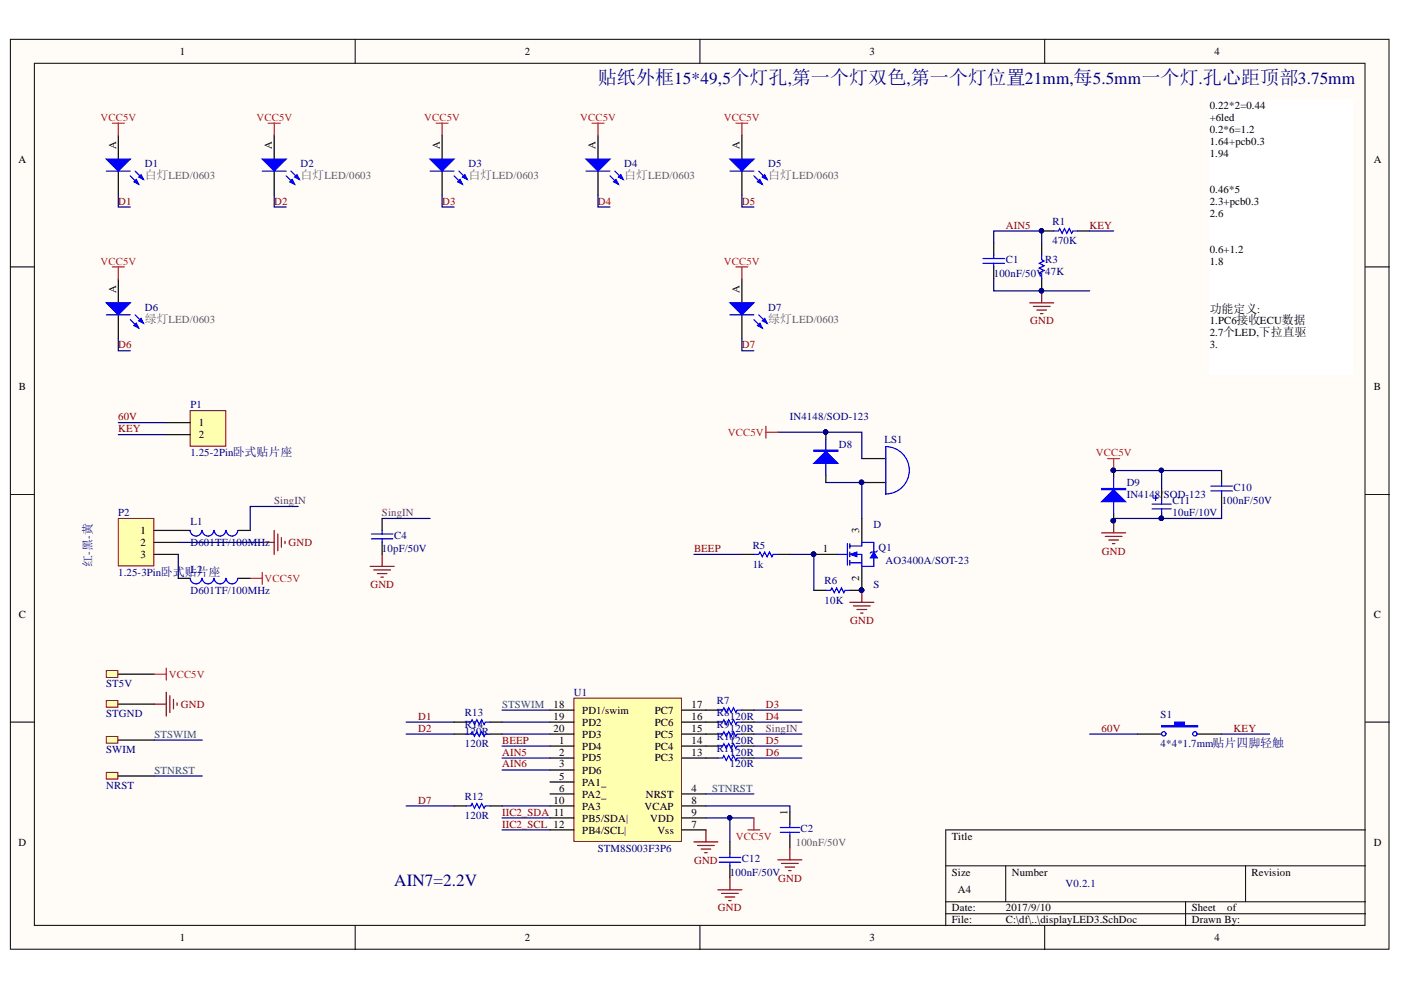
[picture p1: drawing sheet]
<svg xmlns="http://www.w3.org/2000/svg" width="297mm" height="210mm" viewBox="0 0 297 210" stroke-linecap="round" stroke-linejoin="round" font-family="sans-serif">
<g fill="#fffcf8" stroke="#000" stroke-width=".21">
<path d="M2.2 8.3h292.3v193h-292.3z"/>
<path d="M7.3 13.4h282.1v182.8h-282.1z"/>
</g>
<g fill="none" stroke="#000" stroke-width=".21">
<path d="M75.3 8.3v5.1M148.4 8.3v5.1M221.5 8.3v5.1M2.2 56.6h5.1M289.5 56.6h5.1M2.2 104.8h5.1M289.5 104.8h5.1M2.2 153.1h5.1M289.5 153.1h5.1M289.5 176h-89v20.3M75.3 196.3v5.1M148.4 196.3v5.1"/>
<path d="M200.5 183.6h89M200.5 191.2h89M200.5 193.7h89M213.2 183.6v7.6M221.5 196.3v5.1M251.4 191.2v5.1M264.1 183.6v7.6"/>
</g>
<path d="M55.6 115h2.5M58.1 112.5v5M58.9 113.2v3.6M59.7 114v2M60.4 114.8v.5" fill="none" stroke="#800000" stroke-width=".25"/>
<path d="M53.1 122.6h2.5M55.6 121.4v2.5" fill="none" stroke="#ee0e22" stroke-width=".25"/>
<path d="M25.1 92.1h10.2M25.1 89.6h10.2M37.8 115h17.8M63.2 107.4h-10.1v5.1" fill="none" stroke="#000080" stroke-width=".25"/>
<path d="M241.2 155.6h5.1M253.9 155.6h5.1" fill="none" stroke="#000" stroke-width=".25"/>
<path d="M246.3 153.9h2.8v-.8h2v.8h2.8v.2h-7.6z" fill-rule="evenodd" fill="#00f"/>
<g fill="none" stroke="#00f" stroke-width=".25">
<path d="M246.3 153.9h2.8v-.8h2v.8h2.8v.2h-7.6z"/>
<circle cx="246.7" cy="155.6" r=".46"/>
<circle cx="253.3" cy="155.6" r=".46"/>
</g>
<path d="M231 155.6h10.2M259 155.6h10.2M106.4 173.4h10.2M106.4 176h10.2" fill="none" stroke="#000080" stroke-width=".25"/>
<path d="M256.4 21h30.5v58.3h-30.5z" fill="#fff" stroke="#fff" stroke-width=".21"/>
<path d="M121.7 148h22.8v30.4h-22.8z" fill="#ffffb0" stroke="#800000" stroke-width=".21"/>
<g fill="none" stroke="#000" stroke-width=".25">
<path d="M25.1 156.9h7.6M116.6 158.2h5.1M116.6 150.6h5.1M116.6 153.1h5.1M116.6 155.6h5.1M144.6 158.2h5.1M144.6 150.6h5.1M144.6 153.1h5.1M144.6 155.6h5.1M116.6 160.7h5.1M116.6 176h5.1M116.6 168.3h5.1"/>
<path d="M116.6 170.9h5.1M116.6 173.4h5.1M116.6 163.3h5.1M116.6 165.8h5.1M144.6 160.7h5.1M144.6 176h5.1M144.6 168.3h5.1M144.6 170.9h5.1M144.6 173.4h5.1"/>
</g>
<path d="M86.1 153.1h10.2M106.4 150.6h10.2M106.4 158.2h10.2M159.8 150.6h10.2M159.8 153.1h10.2M159.8 158.2h10.2M106.4 170.9h10.2M149.7 173.4h10.1M149.7 168.3h10.1M159.8 160.7h10.2" fill="none" stroke="#000080" stroke-width=".25"/>
<circle cx="154.7" cy="173.4" r=".46" fill="#000080" stroke="#000080" stroke-width=".21"/>
<path d="M147.1 178.5h5.1M147.9 179.3h3.5M149.7 176v2.5M148.7 180h2M149.4 180.8h.5" fill="none" stroke="#800000" stroke-width=".25"/>
<path d="M22.5 156.1h2.5v1.5h-2.5z" fill="#ffffb0" stroke="#800000" stroke-width=".21"/>
<path d="M25.1 164.5h7.6" fill="none" stroke="#000" stroke-width=".25"/>
<path d="M22.5 163.8h2.5v1.4h-2.5z" fill="#ffffb0" stroke="#800000" stroke-width=".21"/>
<path d="M32.7 156.9h10.2M32.7 164.5h10.2M149.7 170.9h17.8v1.2" fill="none" stroke="#000080" stroke-width=".25"/>
<path d="M25.1 149.3h7.6M167.5 172.1v2.6M167.5 177.2v2.6" fill="none" stroke="#000" stroke-width=".25"/>
<path d="M165.4 176.5h4.1M165.4 175.5h4.1M167.5 174.7v.8M167.5 176.5v.7" fill="none" stroke="#00f" stroke-width=".25"/>
<path d="M22.5 148.5h2.5v1.5h-2.5z" fill="#ffffb0" stroke="#800000" stroke-width=".21"/>
<path d="M25.1 142.9h7.6" fill="none" stroke="#000" stroke-width=".25"/>
<path d="M22.5 142.2h2.5v1.4h-2.5z" fill="#ffffb0" stroke="#800000" stroke-width=".21"/>
<path d="M32.7 149.3h2.6M35.3 146.8v5M36 147.5v3.6M36.8 148.3v2M37.5 149v.5M167.5 179.8v2.5M164.9 182.3h5.1M165.7 183.1h3.5M166.4 183.8h2.1M167.2 184.6h.5" fill="none" stroke="#800000" stroke-width=".25"/>
<path d="M25.1 28.7v5M25.1 36.3v5.1" fill="none" stroke="#000" stroke-width=".25"/>
<path d="M22.5 33.7h5.1l-2.5 2.6z" fill="#00f"/>
<path d="M22.5 33.7h5.1l-2.5 2.6zM27.6 37.3l1.8 1.8M28.6 36.3l1.8 1.8" fill="none" stroke="#00f" stroke-width=".25"/>
<path d="M28.4 38.6l.5-.5 .5 1z" fill="#00f"/>
<path d="M28.4 38.6l.5-.5 .5 1z" fill="none" stroke="#00f" stroke-width=".25"/>
<path d="M29.4 37.5l.5-.5 .5 1.1z" fill="#00f"/>
<path d="M22.5 36.3h5.1M29.4 37.5l.5-.5 .5 1.1z" fill="none" stroke="#00f" stroke-width=".25"/>
<path d="M58.1 28.7v5M58.1 36.3v5.1" fill="none" stroke="#000" stroke-width=".25"/>
<path d="M55.6 33.7h5.1l-2.6 2.6z" fill="#00f"/>
<path d="M55.6 33.7h5.1l-2.6 2.6zM60.7 37.3l1.8 1.8M61.7 36.3l1.8 1.8" fill="none" stroke="#00f" stroke-width=".25"/>
<path d="M61.4 38.6l.6-.5 .5 1z" fill="#00f"/>
<path d="M61.4 38.6l.6-.5 .5 1z" fill="none" stroke="#00f" stroke-width=".25"/>
<path d="M62.5 37.5l.5-.5 .5 1.1z" fill="#00f"/>
<path d="M55.6 36.3h5.1M62.5 37.5l.5-.5 .5 1.1z" fill="none" stroke="#00f" stroke-width=".25"/>
<path d="M25.1 59.1v5.1M25.1 66.8v5" fill="none" stroke="#000" stroke-width=".25"/>
<path d="M22.5 64.2h5.1l-2.5 2.6z" fill="#00f"/>
<path d="M22.5 64.2h5.1l-2.5 2.6zM27.6 67.8l1.8 1.7M28.6 66.8l1.8 1.7" fill="none" stroke="#00f" stroke-width=".25"/>
<path d="M28.4 69l.5-.5 .5 1z" fill="#00f"/>
<path d="M28.4 69l.5-.5 .5 1z" fill="none" stroke="#00f" stroke-width=".25"/>
<path d="M29.4 68l.5-.5 .5 1z" fill="#00f"/>
<path d="M22.5 66.8h5.1M29.4 68l.5-.5 .5 1z" fill="none" stroke="#00f" stroke-width=".25"/>
<path d="M157.3 59.1v5.1M157.3 66.8v5" fill="none" stroke="#000" stroke-width=".25"/>
<path d="M154.8 64.2h5l-2.5 2.6z" fill="#00f"/>
<path d="M154.8 64.2h5l-2.5 2.6zM159.8 67.8l1.8 1.7M160.9 66.8l1.7 1.7" fill="none" stroke="#00f" stroke-width=".25"/>
<path d="M160.6 69l.5-.5 .5 1z" fill="#00f"/>
<path d="M160.6 69l.5-.5 .5 1z" fill="none" stroke="#00f" stroke-width=".25"/>
<path d="M161.6 68l.5-.5 .5 1z" fill="#00f"/>
<path d="M154.8 66.8h5M161.6 68l.5-.5 .5 1z" fill="none" stroke="#00f" stroke-width=".25"/>
<path d="M93.7 28.7v5M93.7 36.3v5.1" fill="none" stroke="#000" stroke-width=".25"/>
<path d="M91.2 33.7h5.1l-2.6 2.6z" fill="#00f"/>
<path d="M91.2 33.7h5.1l-2.6 2.6zM96.3 37.3l1.8 1.8M97.3 36.3l1.8 1.8" fill="none" stroke="#00f" stroke-width=".25"/>
<path d="M97 38.6l.5-.5 .6 1z" fill="#00f"/>
<path d="M97 38.6l.5-.5 .6 1z" fill="none" stroke="#00f" stroke-width=".25"/>
<path d="M98.1 37.5l.5-.5 .5 1.1z" fill="#00f"/>
<path d="M91.2 36.3h5.1M98.1 37.5l.5-.5 .5 1.1z" fill="none" stroke="#00f" stroke-width=".25"/>
<path d="M126.8 28.7v5M126.8 36.3v5.1" fill="none" stroke="#000" stroke-width=".25"/>
<path d="M124.2 33.7h5.1l-2.5 2.6z" fill="#00f"/>
<path d="M124.2 33.7h5.1l-2.5 2.6zM129.3 37.3l1.8 1.8M130.3 36.3l1.8 1.8" fill="none" stroke="#00f" stroke-width=".25"/>
<path d="M130.1 38.6l.5-.5 .5 1z" fill="#00f"/>
<path d="M130.1 38.6l.5-.5 .5 1z" fill="none" stroke="#00f" stroke-width=".25"/>
<path d="M131.1 37.5l.5-.5 .5 1.1z" fill="#00f"/>
<path d="M124.2 36.3h5.1M131.1 37.5l.5-.5 .5 1.1z" fill="none" stroke="#00f" stroke-width=".25"/>
<path d="M157.3 28.7v5M157.3 36.3v5.1" fill="none" stroke="#000" stroke-width=".25"/>
<path d="M154.8 33.7h5l-2.5 2.6z" fill="#00f"/>
<path d="M154.8 33.7h5l-2.5 2.6zM159.8 37.3l1.8 1.8M160.9 36.3l1.7 1.8" fill="none" stroke="#00f" stroke-width=".25"/>
<path d="M160.6 38.6l.5-.5 .5 1z" fill="#00f"/>
<path d="M160.6 38.6l.5-.5 .5 1z" fill="none" stroke="#00f" stroke-width=".25"/>
<path d="M161.6 37.5l.5-.5 .5 1.1z" fill="#00f"/>
<g fill="none" stroke="#00f" stroke-width=".25">
<path d="M154.8 36.3h5M161.6 37.5l.5-.5 .5 1.1zM42.8 112.5a1.23 1.23 0 0 1-1.3 1.2 1.23 1.23 0 0 1-1.2-1.2M45.3 112.5a1.22 1.22 0 0 1-1.2 1.2 1.22 1.22 0 0 1-1.2-1.2M47.9 112.5a1.22 1.22 0 0 1-1.3 1.2 1.22 1.22 0 0 1-1.2-1.2M50.4 112.5a1.22 1.22 0 0 1-1.2 1.2 1.22 1.22 0 0 1-1.2-1.2M78.7 113.2h4.6M78.7 114.2h4.6M81 112.5v.7M81 114.2v.8M233.6 103.6h5.1v.2h-5.1zM233.6 103.7h5.1"/>
<path d="M236.1 101.3v7.6M152.2 158.2h1l.3-.5 .5 1 .5-1 .5 1 .5-1 .5 1 .3-.5h1M152.2 153.1h1l.3-.5 .5 1 .5-1 .5 1 .5-1 .5 1 .3-.5h1M152.2 150.6h1l.3-.5 .5 1 .5-1 .5 1 .5-1 .5 1 .3-.5h1M152.2 155.6h1l.3-.5 .5 1 .5-1 .5 1 .5-1 .5 1 .3-.5h1M98.8 170.9h1l.3-.5 .5 1 .5-1 .5 1 .5-1 .5 1 .3-.5h1M152.2 160.7h1l.3-.5 .5 1 .5-1 .5 1 .5-1 .5 1 .3-.5h1"/>
</g>
<g fill="none" stroke="#000080" stroke-width=".25">
<path d="M25.1 41.4v2.5h2.5M58.1 41.4v2.5h2.6M93.7 41.4v2.5h2.6M126.8 41.4v2.5h2.5M157.3 41.4v2.5h2.5M25.1 71.8v2.6h2.5M157.3 71.8v2.6h2.5M81 109.9h10.2M86.1 155.6h10.2M159.8 155.6h10.2M86.1 170.9h10.2M106.4 160.7h10.2"/>
<path d="M106.4 163.3h10.2"/>
</g>
<g fill="none" stroke="#000" stroke-width=".25">
<path d="M236.1 99.8v1.5M37.8 112.5h2.5M50.5 112.5h2.6M81 109.9v2.6M81 115v2.5M236.1 108.9v1.5M149.7 158.2h2.5M149.7 153.1h2.5M149.7 150.6h2.5M149.7 155.6h2.5M157.3 158.2h2.5M157.3 153.1h2.5"/>
<path d="M157.3 150.6h2.5M157.3 155.6h2.5M96.3 170.9h2.5M103.9 170.9h2.5M149.7 160.7h2.5M157.3 160.7h2.5"/>
</g>
<path d="M81 117.5v2.6M78.5 120.1h5.1M79.2 120.8h3.6M80 121.6h2M80.8 122.4h.5" fill="none" stroke="#800000" stroke-width=".25"/>
<g fill="#000080" stroke="#000080" stroke-width=".21">
<circle cx="236.1" cy="110.4" r=".46"/>
<circle cx="236.1" cy="99.7" r=".46"/>
</g>
<path d="M233.6 106.4l2.5-2.6 2.6 2.6z" fill="#00f"/>
<g fill="none" stroke="#00f" stroke-width=".25">
<path d="M159.8 117.5h1.1l.2-.5 .5 1.1 .5-1.1 .5 1.1 .5-1.1 .6 1.1 .2-.6h1M177.6 117.5h2.1M179.7 115.3v4.5M180.2 115.8h2.5M180.2 117.5h2.5v2.6M180.2 119.3h2.5M180.2 115.3v1M180.2 117v1.1M180.2 118.8v1M233.6 106.4l2.5-2.6 2.6 2.6zM42.8 122.6a1.23 1.23 0 0 1-1.3 1.2 1.23 1.23 0 0 1-1.2-1.2M45.3 122.6a1.22 1.22 0 0 1-1.2 1.2 1.22 1.22 0 0 1-1.2-1.2"/>
<path d="M47.9 122.6a1.22 1.22 0 0 1-1.3 1.2 1.22 1.22 0 0 1-1.2-1.2M50.4 122.6a1.22 1.22 0 0 1-1.2 1.2 1.22 1.22 0 0 1-1.2-1.2"/>
</g>
<g fill="#000080" stroke="#000080" stroke-width=".21">
<circle cx="236.1" cy="110.4" r=".46"/>
<circle cx="236.1" cy="99.7" r=".46"/>
<circle cx="172.5" cy="117.5" r=".47"/>
<circle cx="182.7" cy="125.1" r=".47"/>
</g>
<path d="M233.6 113h5.1M234.3 113.7h3.6M235.1 114.5h2M235.9 115.3h.5M236.1 110.4v2.6" fill="none" stroke="#800000" stroke-width=".25"/>
<g fill="none" stroke="#ee0e22" stroke-width=".25">
<path d="M23.8 26.1h2.6M25.1 26.1v2.6M56.9 26.1h2.5M58.1 26.1v2.6M92.5 26.1h2.5M93.7 26.1v2.6M125.5 26.1h2.6M126.8 26.1v2.6M156 26.1h2.6M157.3 26.1v2.6M23.8 56.6h2.6M25.1 56.6v2.5"/>
<path d="M156 56.6h2.6M157.3 56.6v2.5M234.8 97.2h2.6M236.1 97.2v2.6"/>
</g>
<path d="M157.3 117.5h2.5M164.9 117.5h2.6M172.6 117.5h5M182.7 109.9v5.1M37.8 122.6h2.5M50.5 122.6h2.6M182.7 120.1v5.1" fill="none" stroke="#000" stroke-width=".25"/>
<path d="M37.8 117.5v5.1" fill="none" stroke="#000080" stroke-width=".25"/>
<path d="M180.2 117.5l1.5-.5v1.1z" fill="#00f"/>
<path d="M180.2 117.5l1.5-.5v1.1z" fill="none" stroke="#00f" stroke-width=".21"/>
<path d="M182.7 115.8v-.8h2.6v2M185.3 118.3v1.8h-2.6" fill="none" stroke="#00f" stroke-width=".25"/>
<path d="M185.3 117l.7 1.3h-1.5z" fill="#00f"/>
<path d="M185.3 117l.7 1.3h-1.5z" fill="none" stroke="#00f" stroke-width=".21"/>
<path d="M172.6 95.4h5v.3h-5zM172.6 95.6h5M175.1 93.2v7.6M186 116.8l-.2 .2h-1l-.3 .3M187.8 104.7a5 5 0 0 0 5-5 5 5 0 0 0-5-5v10.1M175.1 125.2h1l.3-.5 .5 1 .5-1 .5 1 .5-1 .5 1 .3-.5h1" fill="none" stroke="#00f" stroke-width=".25"/>
<g fill="#000080" stroke="#000080" stroke-width=".21">
<circle cx="172.5" cy="117.5" r=".47"/>
<circle cx="182.7" cy="125.1" r=".47"/>
<circle cx="182.7" cy="102.3" r=".47"/>
<circle cx="175" cy="91.6" r=".46"/>
</g>
<path d="M175.1 91.6v1.6M182.7 97.2h5.1M175.1 100.8v1.5M182.7 102.3h5.1M172.6 125.2h2.5M180.2 125.2h2.5" fill="none" stroke="#000" stroke-width=".25"/>
<path d="M180.2 127.7h5.1M180.9 128.5h3.6M181.7 129.2h2M182.5 130h.5M182.7 125.2v2.5" fill="none" stroke="#800000" stroke-width=".25"/>
<path d="M172.6 98.2l2.5-2.5 2.5 2.5z" fill="#00f"/>
<g fill="none" stroke="#00f" stroke-width=".25">
<path d="M208.4 54.8h4.6M208.4 55.8h4.6M210.7 54.1v.7M210.7 55.8v.8M220.9 54.1v1l.5 .2-1 .5 1 .5-1 .5 1 .6-1 .5 .5 .2v1M223.4 49h1l.3-.5 .5 1 .5-1 .5 1 .5-1 .5 1 .3-.5h1M172.6 98.2l2.5-2.5 2.5 2.5zM244.3 106.9h4M244.3 107.9h4M244.5 105.6h1M245 105.1v1M246.3 106.1v.8"/>
<path d="M246.3 107.9v.8M256.7 103.1h4.6M256.7 104.1h4.6M259 102.3v.8M259 104.1v.7M98.8 153.1h1l.3-.5 .5 1 .5-1 .5 1 .5-1 .5 1 .3-.5h1M98.8 155.6h1l.3-.5 .5 1 .5-1 .5 1 .5-1 .5 1 .3-.5h1M152.5 181.8h4.5M152.5 182.8h4.5M154.8 181v.8M154.8 182.8v.8"/>
</g>
<g fill="#000080" stroke="#000080" stroke-width=".21">
<circle cx="175" cy="91.6" r=".46"/>
<circle cx="172.5" cy="117.5" r=".47"/>
<circle cx="182.7" cy="102.3" r=".47"/>
<circle cx="246.2" cy="109.9" r=".47"/>
<circle cx="246.2" cy="99.7" r=".46"/>
<circle cx="236.1" cy="99.7" r=".46"/>
<circle cx="236.1" cy="110.4" r=".46"/>
<circle cx="154.7" cy="173.4" r=".46"/>
<circle cx="220.8" cy="48.9" r=".46"/>
<circle cx="220.8" cy="61.6" r=".46"/>
</g>
<g fill="none" stroke="#000080" stroke-width=".25">
<path d="M210.7 59.1v2.6h20.3M210.7 51.5v-2.5h10.2v2.5M231 49h5.1M164.9 91.6h17.8v5.6M236.1 99.8h10.2v3.8M246.3 99.8h12.7M147.1 117.5h10.2M167.5 117.5h5.1v7.7M175.1 102.3h7.6v7.6M259 107.4v2.5h-22.9v.5M106.4 153.1h10.2M106.4 155.6h10.2"/>
<path d="M154.8 173.4v5.1"/>
</g>
<g fill="none" stroke="#000" stroke-width=".25">
<path d="M210.7 51.5v2.6M210.7 56.6v2.5M220.9 49h2.5M220.9 51.5v2.6M220.9 59.1v2.6M228.5 49h2.5M259 99.8v2.5M246.3 103.6v2.5M246.3 108.7v1.2M259 104.8v2.6M96.3 153.1h2.5M96.3 155.6h2.5"/>
<path d="M103.9 153.1h2.5M103.9 155.6h2.5M154.8 178.5v2.5M154.8 183.6v2.5"/>
</g>
<path d="M162.4 90.4v2.5M162.4 91.6h2.5" fill="none" stroke="#ee0e22" stroke-width=".25"/>
<path d="M218.3 64.2h5.1M219.1 65h3.5M219.8 65.7h2.1M220.6 66.5h.5M220.9 61.7v2.5M152.2 188.7h5.1M153 189.4h3.5M153.7 190.2h2.1M154.5 190.9h.5M154.8 186.1v2.6" fill="none" stroke="#800000" stroke-width=".25"/>
<path d="M25.1 109.9h7.5v10.1h-7.5z" fill="#ffffb0" stroke="#800000" stroke-width=".21"/>
<path d="M32.7 112.5h5.1M32.7 115h5.1M32.7 117.5h5.1" fill="none" stroke="#000" stroke-width=".25"/>
<path d="M40.3 87.1h7.6v7.5h-7.6z" fill="#ffffb0" stroke="#800000" stroke-width=".21"/>
<path d="M35.3 89.6h5M35.3 92.1h5" fill="none" stroke="#000" stroke-width=".25"/>
<path d="M32.7 142.9h2.6M35.3 141.7v2.5M158.6 176h2.5M159.8 173.4v2.6" fill="none" stroke="#ee0e22" stroke-width=".25"/>
<text font-size="4.1" fill="#000080" x="126.8" y="17.7">贴纸外框15*49,5个灯孔,第一个灯双色,第一个灯位置21mm,每5.5mm一个灯.孔心距顶部3.75mm</text>
<text font-size="3.6" fill="#000080" x="83.6" y="187.8">AIN7=2.2V</text>
<g font-size="2.5" fill="#5d5b60">
<text x="30.7" y="38">白灯LED/0603</text>
<text x="63.7" y="38">白灯LED/0603</text>
<text x="99.3" y="38">白灯LED/0603</text>
<text x="132.3" y="38">白灯LED/0603</text>
<text x="162.9" y="38">白灯LED/0603</text>
<text x="30.7" y="68.5">绿灯LED/0603</text>
<text x="162.9" y="68.5">绿灯LED/0603</text>
</g>
<text font-size="2.5" x="256.5" y="66.3">功能定义:</text>
<text font-size="2.5" fill="#000080" x="19.5" y="120.1" transform="rotate(-90 19.5 120.1)">红-黑-黄</text>
<g font-size="2.3">
<text x="38.2" y="11.7">1</text>
<text x="111.3" y="11.7">2</text>
<text x="184.4" y="11.7">3</text>
<text x="257.5" y="11.7">4</text>
<text x="256.5" y="23.1">0.22*2=0.44</text>
<text x="256.5" y="25.6">+6led</text>
<text x="256.5" y="28.1">0.2*6=1.2</text>
<text x="3.9" y="34.5">A</text>
<text x="24.6" y="31.7" transform="rotate(-90 24.6 31.7)">A</text>
<text x="57.6" y="31.7" transform="rotate(-90 57.6 31.7)">A</text>
<text x="93.3" y="31.7" transform="rotate(-90 93.3 31.7)">A</text>
<text x="126.3" y="31.7" transform="rotate(-90 126.3 31.7)">A</text>
<text x="156.8" y="31.7" transform="rotate(-90 156.8 31.7)">A</text>
<text x="256.5" y="30.7">1.64+pcb0.3</text>
<text x="256.5" y="33.2">1.94</text>
<text x="291.3" y="34.5">A</text>
<text x="256.5" y="40.8">0.46*5</text>
<text x="256.5" y="43.4">2.3+pcb0.3</text>
<text x="256.5" y="46">2.6</text>
<text x="256.5" y="53.6">0.6+1.2</text>
<text x="256.5" y="56.1">1.8</text>
<text x="24.6" y="62.2" transform="rotate(-90 24.6 62.2)">A</text>
<text x="156.8" y="62.2" transform="rotate(-90 156.8 62.2)">A</text>
<text x="256.5" y="68.8">1.PC6接收ECU数据</text>
<text x="256.5" y="71.3">2.7个LED,下拉直驱</text>
<text x="256.5" y="73.9">3.</text>
<text x="4" y="82.7">B</text>
<text x="291.3" y="82.7">B</text>
<text x="42.1" y="90.4">1</text>
<text x="42.1" y="92.9">2</text>
<text x="29.8" y="113.3">1</text>
<text x="182.2" y="113" transform="rotate(-90 182.2 113)">3</text>
<text x="29.8" y="115.8">2</text>
<text x="29.8" y="118.3">3</text>
<text x="174.5" y="117.1">1</text>
<text x="182.2" y="123.2" transform="rotate(-90 182.2 123.2)">2</text>
<text x="4" y="131">C</text>
<text x="291.3" y="131">C</text>
<text x="117.4" y="150">18</text>
<text x="117.4" y="152.6">19</text>
<text x="117.4" y="155.1">20</text>
<text x="123.5" y="151.3">PD1/swim</text>
<text x="123.5" y="153.8">PD2</text>
<text x="138.9" y="151.3">PC7</text>
<text x="138.9" y="153.8">PC6</text>
<text x="146.6" y="150">17</text>
<text x="146.6" y="155.1">15</text>
<text x="146.6" y="152.6">16</text>
<text x="118.6" y="157.7">1</text>
<text x="118.6" y="160.2">2</text>
<text x="123.5" y="158.9">PD4</text>
<text x="123.5" y="161.5">PD5</text>
<text x="123.5" y="156.4">PD3</text>
<text x="138.9" y="161.5">PC3</text>
<text x="138.9" y="158.9">PC4</text>
<text x="138.9" y="156.4">PC5</text>
<text x="146.6" y="160.2">13</text>
<text x="146.6" y="157.7">14</text>
<text x="118.6" y="167.9">6</text>
<text x="118.6" y="162.7">3</text>
<text x="118.6" y="165.3">5</text>
<text x="123.5" y="164.1">PD6</text>
<text x="123.5" y="166.6">PA1_</text>
<text x="146.6" y="167.9">4</text>
<text x="117.4" y="170.4">10</text>
<text x="123.5" y="169.1">PA2_</text>
<text x="123.5" y="171.7">PA3</text>
<text x="136.7" y="171.7">VCAP</text>
<text x="136.9" y="169.1">NRST</text>
<text x="146.6" y="170.4">8</text>
<text x="146.6" y="173">9</text>
<text x="167" y="172.7" transform="rotate(-90 167 172.7)">1</text>
<text x="3.9" y="179.3">D</text>
<text x="123.5" y="174.2">PB5/SDA|</text>
<text x="123.5" y="176.8">PB4/SCL|</text>
<text x="137.8" y="174.2">VDD</text>
<text x="139.4" y="176.8">Vss</text>
<text x="146.6" y="175.5">7</text>
<text x="201.8" y="178">Title</text>
<text x="291.3" y="179.3">D</text>
<text x="201.8" y="185.6">Size</text>
<text x="214.5" y="185.6">Number</text>
<text x="265.4" y="185.6">Revision</text>
<text x="203.1" y="189.4">A4</text>
<text x="201.8" y="193.2">Date:</text>
<text x="201.8" y="195.8">File:</text>
<text x="213.2" y="193.2">2017/9/10</text>
<text x="213.2" y="195.8">C:\df\..\displayLED3.SchDoc</text>
<text x="252.7" y="193.2">Sheet</text>
<text x="252.7" y="195.8">Drawn By:</text>
<text x="260.2" y="193.2">of</text>
<text x="38.2" y="199.6">1</text>
<text x="111.3" y="199.6">2</text>
<text x="184.4" y="199.6">3</text>
<text x="257.5" y="199.6">4</text>
</g>
<g font-size="2.3" fill="#ee0e22">
<text x="21.3" y="25.6">VCC5V</text>
<text x="54.4" y="25.6">VCC5V</text>
<text x="90" y="25.6">VCC5V</text>
<text x="123" y="25.6">VCC5V</text>
<text x="153.5" y="25.6">VCC5V</text>
<text x="21.3" y="56.1">VCC5V</text>
<text x="153.5" y="56.1">VCC5V</text>
<text x="154.3" y="92.4">VCC5V</text>
<text x="232.4" y="96.7">VCC5V</text>
<text x="56.1" y="123.4">VCC5V</text>
<text x="35.8" y="143.7">VCC5V</text>
<text x="156" y="178">VCC5V</text>
</g>
<g font-size="2.3" fill="#000080">
<text x="30.7" y="35.5">D1</text>
<text x="63.7" y="35.5">D2</text>
<text x="99.3" y="35.5">D3</text>
<text x="132.3" y="35.5">D4</text>
<text x="162.9" y="35.5">D5</text>
<text x="223.1" y="47.8">R1</text>
<text x="223.1" y="51.8">470K</text>
<text x="210.7" y="58.7">100nF/50V47K</text>
<text x="213.2" y="55.9">C1</text>
<text x="221.6" y="55.9">R3</text>
<text x="30.7" y="66">D6</text>
<text x="162.9" y="66">D7</text>
<text x="40.4" y="86.6">P1</text>
<text x="167.5" y="89.1">IN4148/SOD-123</text>
<text x="177.9" y="94.9">D8</text>
<text x="187.5" y="93.9">LS1</text>
<text x="40.4" y="96.7">1.25-2Pin卧式贴片座</text>
<text x="238.9" y="103">D9</text>
<text x="238.9" y="105.7">IN4148/</text>
<text x="246.7" y="105.7">SOD-123</text>
<text x="248.6" y="106.9">C11</text>
<text x="259" y="106.9">100nF/50V</text>
<text x="261.6" y="104.1">C10</text>
<text x="25" y="109.5">P2</text>
<text x="40.4" y="111.2">L1</text>
<text x="185.2" y="112">D</text>
<text x="248.6" y="109.5">10uF/10V</text>
<text x="40.4" y="115.8">D601TF/100MHz</text>
<text x="81" y="117.1">10pF/50V</text>
<text x="83.6" y="114.3">C4</text>
<text x="159.6" y="116.3">R5</text>
<text x="186.2" y="116.8">Q1</text>
<text x="187.8" y="119.6">AO3400A/SOT-23</text>
<text x="25" y="122.1">1.25-3Pin卧式贴片座</text>
<text x="40.4" y="121.4">L2</text>
<text x="40.4" y="125.9">D601TF/100MHz</text>
<text x="159.6" y="120.4">1k</text>
<text x="174.8" y="123.9">R6</text>
<text x="185.2" y="124.7">S</text>
<text x="174.8" y="128">10K</text>
<text x="22.5" y="145.7">ST5V</text>
<text x="121.7" y="147.5">U1</text>
<text x="152" y="149.3">R7</text>
<text x="22.5" y="152.1">STGND</text>
<text x="98.6" y="151.8">R13</text>
<text x="98.6" y="155.9">120R</text>
<text x="98.6" y="154.4">R14</text>
<text x="152" y="151.8">R8</text>
<text x="152" y="154.4">R9</text>
<text x="154.8" y="155.1">120R</text>
<text x="154.8" y="152.6">120R</text>
<text x="246.1" y="152.3">S1</text>
<text x="22.5" y="159.7">SWIM</text>
<text x="98.6" y="158.4">120R</text>
<text x="152" y="159.4">R11</text>
<text x="152" y="156.9">R10</text>
<text x="154.8" y="160.2">120R</text>
<text x="154.8" y="157.7">120R</text>
<text x="246.1" y="158.4">4*4*1.7mm贴片四脚轻触</text>
<text x="22.5" y="167.4">NRST</text>
<text x="154.8" y="162.7">120R</text>
<text x="98.6" y="169.7">R12</text>
<text x="98.6" y="173.7">120R</text>
<text x="169.7" y="176.5">C2</text>
<text x="126.8" y="180.6">STM8S003F3P6</text>
<text x="154.8" y="185.6">100nF/50V</text>
<text x="157.3" y="182.8">C12</text>
<text x="225.9" y="188.2">V0.2.1</text>
</g>
<g font-size="2.3" fill="#800000">
<text x="25" y="43.4">D1</text>
<text x="58.1" y="43.4">D2</text>
<text x="93.8" y="43.4">D3</text>
<text x="126.8" y="43.4">D4</text>
<text x="157.3" y="43.4">D5</text>
<text x="213.2" y="48.5">AIN5</text>
<text x="231" y="48.5">KEY</text>
<text x="218.4" y="68.8">GND</text>
<text x="25" y="73.9">D6</text>
<text x="157.3" y="73.9">D7</text>
<text x="25" y="89.1">60V</text>
<text x="25" y="91.6">KEY</text>
<text x="61.2" y="115.8">GND</text>
<text x="147.2" y="117.1">BEEP</text>
<text x="233.6" y="117.6">GND</text>
<text x="78.5" y="124.7">GND</text>
<text x="180.2" y="132.3">GND</text>
<text x="38.3" y="150">GND</text>
<text x="88.7" y="155.1">D2</text>
<text x="88.7" y="152.6">D1</text>
<text x="162.4" y="150">D3</text>
<text x="162.4" y="152.6">D4</text>
<text x="233.5" y="155.1">60V</text>
<text x="261.6" y="155.1">KEY</text>
<text x="106.5" y="157.7">BEEP</text>
<text x="106.5" y="160.2">AIN5</text>
<text x="162.4" y="157.7">D5</text>
<text x="162.4" y="160.2">D6</text>
<text x="106.5" y="162.7">AIN6</text>
<text x="88.7" y="170.4">D7</text>
<text x="106.5" y="173">IIC2_SDA 11</text>
<text x="106.5" y="175.5">IIC2_SCL 12</text>
<text x="147.2" y="183.1">GND</text>
<text x="165" y="186.9">GND</text>
<text x="152.2" y="193.2">GND</text>
</g>
<g font-size="2.3" fill="#800080">
<text x="58.1" y="106.9">SingIN</text>
<text x="81" y="109.5">SingIN</text>
<text x="162.4" y="155.1">SingIN</text>
</g>
<g font-size="2.3" fill="#008080">
<text x="106.5" y="150">STSWIM</text>
<text x="32.7" y="156.4">STSWIM</text>
<text x="32.7" y="164.1">STNRST</text>
<text x="151" y="167.9">STNRST</text>
</g>
<text font-size="2.3" fill="#5d5b60" x="168.7" y="179.3">100nF/50V</text>
</svg>
